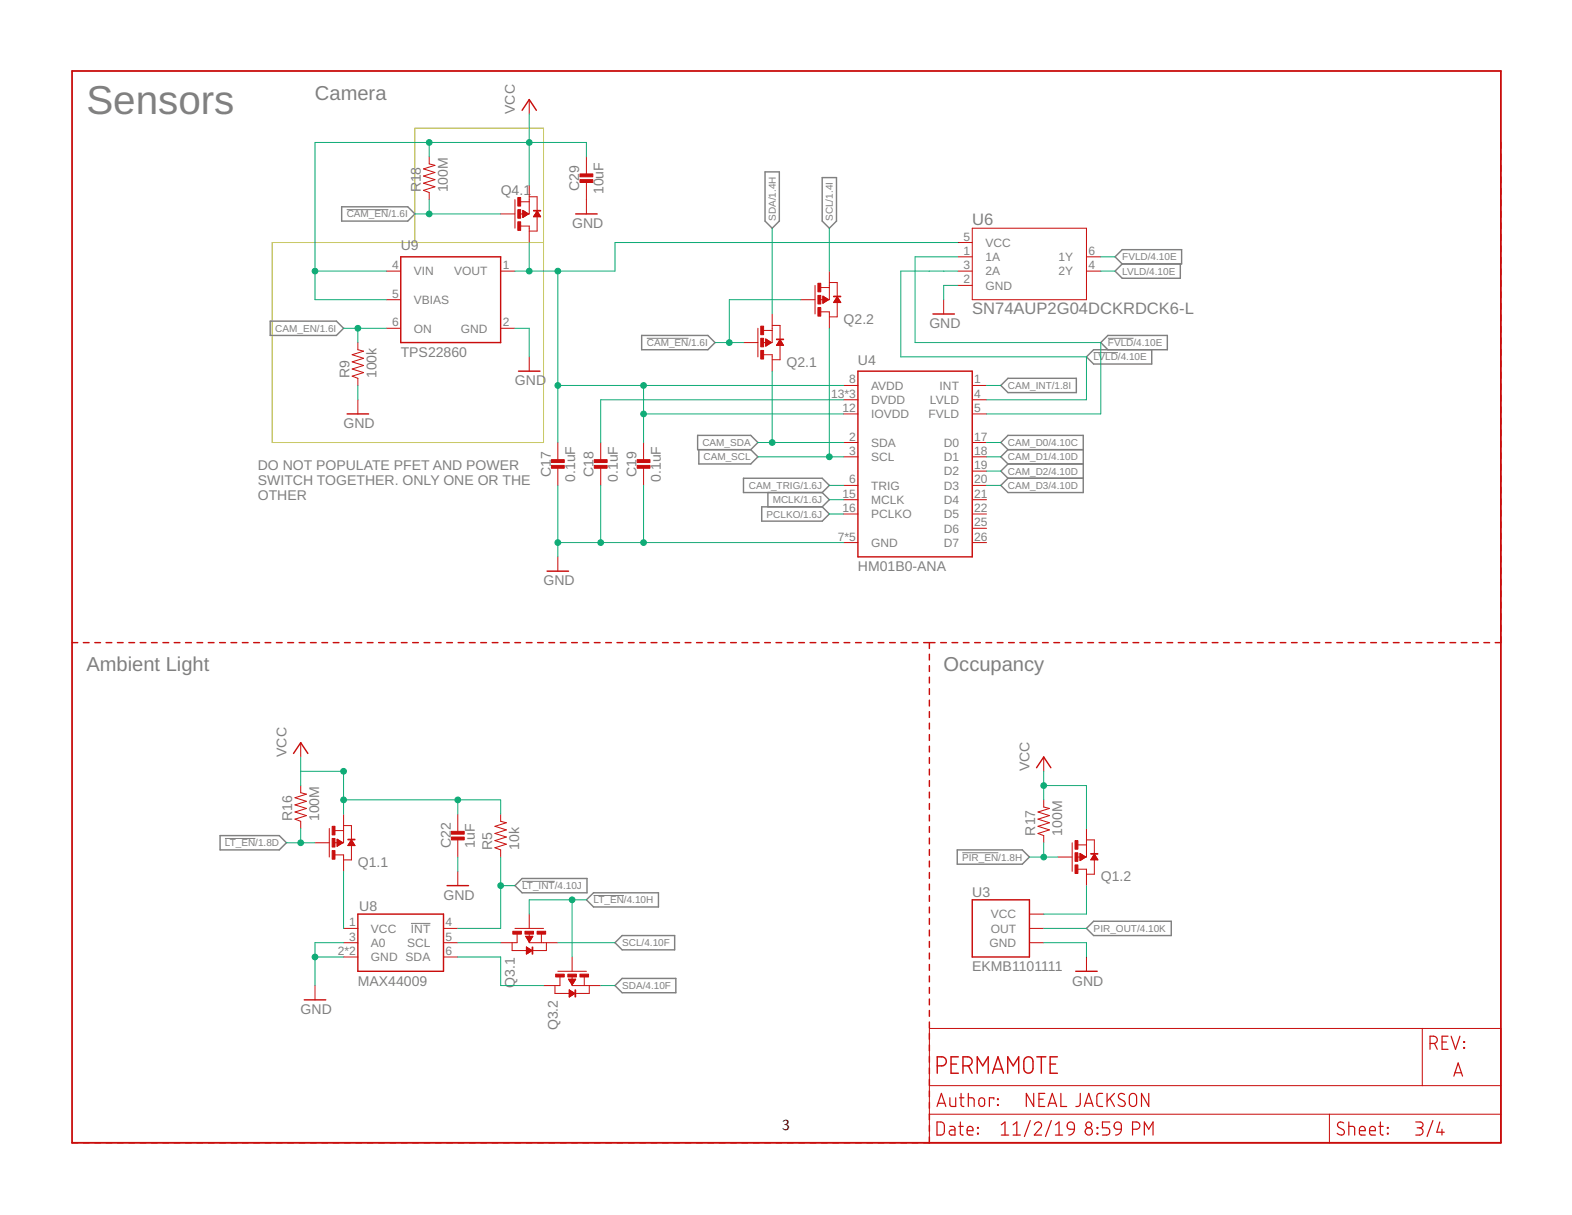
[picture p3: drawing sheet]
<svg xmlns="http://www.w3.org/2000/svg" width="279mm" height="216mm" viewBox="0 0 279 216" stroke-linecap="round" stroke-linejoin="round" font-family="sans-serif">
<path d="M73.7 43.1v-20.3h22.9v55.8h-48.2v-35.5h48.2" fill="none" stroke="#c8c832" stroke-width=".18"/>
<path d="M61.6 37.3h7.4M115 60.1h7.4M194.4 62.7h4.3M196.9 60.1h4.6M40 149h5.4M92.8 156.6h5.8M105.5 159.1h5.4M171 151.5h6.4M73 164.1h3.5" fill="none" stroke="#808080" stroke-width=".18"/>
<g fill="none" stroke="#808080" stroke-width=".25">
<path d="M60.7 36.7h11.8l1.2 1.3-1.2 1.3h-11.8zM136 30.5h2.5v8.8l-1.3 1.3-1.2-1.3zM146.1 31.6h2.6v7.7l-1.3 1.3-1.3-1.3zM48 57.1h11.8l1.3 1.2-1.3 1.3h-11.8zM114 59.6h11.8l1.3 1.3-1.3 1.2h-11.8zM198.2 45.6l1.3-1.2h10.5v2.5h-10.5zM199.5 46.9l-1.3 1.3 1.3 1.2h10.3v-2.5M124 77.4h9.4l1.3 1.2-1.3 1.3h-9.4zM124.2 79.9v2.5h9.2l1.3-1.2-1.3-1.3M177.9 68.5l1.3-1.3h12.1v2.6h-12.1zM179.2 79.9h13.3M179.2 79.9l-1.3-1.3 1.3-1.2h13.3v10.1h-13.3l-1.3-1.2 1.3-1.3"/>
<path d="M179.2 79.9l-1.3 1.3 1.3 1.2M196.9 62.1l-1.3-1.2 1.3-1.3h10.6v2.5h-13.1l-1.3 1.3 1.3 1.3h10.3v-2.6M132.1 85h14l1.3 1.3-1.3 1.2h-14zM135.4 90.1h10.7l1.3 1.2-1.3 1.3h-10.7zM136.5 87.5v2.6M146.1 87.5l1.3 1.3-1.3 1.3M179.2 85h13.3M179.2 82.4h13.3M179.2 82.4l-1.3 1.3 1.3 1.3M39.1 148.5h10.5l1.3 1.3-1.3 1.2h-10.5zM91.5 157.4l1.3-1.3h11.5v2.5h-11.5zM104.2 159.9l1.3-1.3h11.5v2.6h-11.5z"/>
<path d="M170.1 151h11.6l1.3 1.3-1.3 1.3h-11.6zM109.3 167.5l1.3-1.3h9.3v2.6h-9.3zM109.3 175.1l1.3-1.2h9.5v2.5h-9.5zM193.1 165l1.3-1.3h13.8v2.5h-13.8z"/>
</g>
<g fill="none" stroke="#c90d0c" stroke-width=".25">
<path d="M92.8 19.6l1.3-1.9 1.2 1.9M102.3 38h3.8M266.8 25.3v1.1M266.8 27.4v1M266.8 29.4v1M266.8 31.5v1M266.8 33.5v1M266.8 35.5v1.1M266.8 37.6v1M266.8 39.6v1.1M71.2 45.6h17.8v15.3h-17.8zM165.8 55.8h3.8"/>
<path d="M266.8 41.7v1M266.8 43.7v1M266.8 45.7v1.1M266.8 47.8v1M266.8 49.8v1.1M266.8 51.9v1M266.8 53.9v1M266.8 56v1M266.8 58v1M61.7 73.6h3.8M92.2 66h3.8M152.5 66h20.3v33h-20.3z"/>
<path d="M266.8 60v1.1M266.8 62.1v1M266.8 64.1v1.1M266.8 66.2v1M266.8 68.2v1.1M266.8 70.3v1M266.8 72.3v1M266.8 74.3v1.1M266.8 76.4v1M266.8 78.4v1.1M266.8 80.5v1M266.8 82.5v1"/>
<path d="M266.8 84.6v1M266.8 86.6v1M266.8 88.6v1.1M266.8 90.7v1M266.8 92.7v1.1M266.8 94.8v1M266.8 96.8v1.1M266.8 98.8v1.1M12.8 114.2h1M14.8 114.2h1M16.8 114.2h1.1M18.9 114.2h1"/>
<path d="M20.9 114.2h1M22.9 114.2h1M24.9 114.2h1M26.9 114.2h1M29 114.2h1M31 114.2h1M33 114.2h1M35 114.2h1M37 114.2h1M39 114.2h1.1M41.1 114.2h1M43.1 114.2h1"/>
<path d="M45.1 114.2h1M47.1 114.2h1M49.1 114.2h1M51.1 114.2h1.1M53.2 114.2h1M55.2 114.2h1M57.2 114.2h1M59.2 114.2h1M61.2 114.2h1.1M63.3 114.2h1M65.3 114.2h1M67.3 114.2h1"/>
<path d="M69.3 114.2h1M71.3 114.2h1M73.3 114.2h1.1M75.4 114.2h1M77.4 114.2h1M79.4 114.2h1M81.4 114.2h1M83.4 114.2h1.1M85.4 114.2h1.1M87.5 114.2h1M89.5 114.2h1M91.5 114.2h1"/>
<path d="M93.5 114.2h1.1M95.5 114.2h1.1M97.2 101.5h3.8M97.6 114.2h1M99.6 114.2h1M101.6 114.2h1M103.6 114.2h1M105.6 114.2h1.1M107.7 114.2h1M109.7 114.2h1M111.7 114.2h1M113.7 114.2h1"/>
<path d="M115.7 114.2h1.1M117.8 114.2h1M119.8 114.2h1M121.8 114.2h1M123.8 114.2h1M125.8 114.2h1M127.8 114.2h1.1M129.9 114.2h1M131.9 114.2h1M133.9 114.2h1M135.9 114.2h1M137.9 114.2h1"/>
<path d="M139.9 114.2h1.1M142 114.2h1M144 114.2h1M146 114.2h1M148 114.2h1M150 114.2h1M152.1 114.2h1M154.1 114.2h1M156.1 114.2h1M158.1 114.2h1M160.1 114.2h1M162.1 114.2h1.1"/>
<path d="M164.2 114.2h2M165.2 114.2v1M165.2 116.2v1.1M165.2 118.3v1M167.2 114.2h1M169.2 114.2h1M171.2 114.2h1M173.2 114.2h1M175.2 114.2h1.1M177.2 114.2h1.1M179.3 114.2h1M181.3 114.2h1"/>
<path d="M183.3 114.2h1M185.3 114.2h1M187.3 114.2h1M189.3 114.2h1M191.3 114.2h1M193.3 114.2h1.1M195.3 114.2h1.1M197.4 114.2h1M199.4 114.2h1M201.4 114.2h1M203.4 114.2h1M205.4 114.2h1"/>
<path d="M207.4 114.2h1M209.4 114.2h1M211.4 114.2h1M213.4 114.2h1.1M215.5 114.2h1M217.5 114.2h1M219.5 114.2h1M221.5 114.2h1M223.5 114.2h1M225.5 114.2h1M227.5 114.2h1M229.6 114.2h.9"/>
<path d="M231.6 114.2h1M233.6 114.2h1M235.6 114.2h1M237.6 114.2h1M239.6 114.2h1M241.6 114.2h1M243.6 114.2h1M245.6 114.2h1.1M247.6 114.2h1.1M249.7 114.2h1M251.7 114.2h1M253.7 114.2h1"/>
<path d="M255.7 114.2h1M257.7 114.2h1M259.7 114.2h1M261.7 114.2h1M263.7 114.2h1.1M266.8 100.9v1M266.8 102.9v1.1M266.8 105v1M266.8 107v1.1M266.8 109.1v1M266.8 111.1v1.1M266.8 113.2v1h-1.1"/>
<path d="M52.2 133.9l1.2-1.9 1.3 1.9M165.2 120.3v1.1M165.2 122.4v1M165.2 124.4v1.1M165.2 126.4v1.1M165.2 128.5v1M165.2 130.5v1.1M165.2 132.6v1M165.2 134.6v1.1M165.2 136.7v1M165.2 138.7v1M184.2 136.4l1.3-1.9 1.3 1.9"/>
<path d="M79.5 157.4h3.8M165.2 140.8v1M165.2 142.8v1M165.2 144.8v1.1M165.2 146.9v1M165.2 148.9v1.1M165.2 151v1M165.2 153v1.1M165.2 155v1.1M165.2 157.1v1M165.2 159.1v1.1M172.8 159.9h10.2v10.2h-10.2z"/>
<path d="M54.1 177.7h3.8M63.6 162.4h15.2v10.2h-15.2zM165.2 161.2v1M165.2 163.2v1.1M165.2 165.3v1M165.2 167.3v1M165.2 169.4v1M165.2 171.4v1M165.2 173.4v1.1M165.2 175.5v1M165.2 177.5v1.1M165.2 179.6v1"/>
<path d="M191.2 172.6h3.8M165.2 181.6v1M165.2 183.6v1.1M165.2 185.7v1M165.2 187.7v1.1M165.2 189.8v1M165.2 191.8v1M165.2 193.9v1M165.2 195.9v1M165.2 198v1M165.2 200v1M166.6 189.4h.8a.8 .8 0 0 0 .8-.8 .8 .8 0 0 0-.8-.8h-.8v2.9"/>
<path d="M169 189.1h1M170.3 187.8h-1.3v2.9h1.3M171.2 189.4h.8a.8 .8 0 0 0 .8-.8 .8 .8 0 0 0-.8-.8h-.8v2.9M172.1 189.4l.7 1.3M173.7 190.7v-2.9l1 1.6 .9-1.6v2.9M176.4 190.7l1-2.9 1 2.9M176.7 190h1.4M179.1 190.7v-2.9l1 1.6 1-1.6v2.9M182.1 188.2a.82 .82 0 0 1 .9-.4 .82 .82 0 0 1 .6 .8v1.3a.81 .81 0 0 1-.8 .8 .81 .81 0 0 1-.8-.8v-1.3zM184.3 187.8h1.6M185.1 187.8v2.9M186.6 189.1h1"/>
<path d="M187.9 187.8h-1.3v2.9h1.3M12.8 203.1h1M14.8 203.1h1M16.8 203.1h1.1M18.9 203.1h1M20.9 203.1h1M22.9 203.1h1M24.9 203.1h1M26.9 203.1h1M29 203.1h1M31 203.1h1M33 203.1h1"/>
<path d="M35 203.1h1M37 203.1h1M39 203.1h1.1M41.1 203.1h1M43.1 203.1h1M45.1 203.1h1M47.1 203.1h1M49.1 203.1h1M51.1 203.1h1.1M53.2 203.1h1M55.2 203.1h1M57.2 203.1h1"/>
<path d="M59.2 203.1h1M61.2 203.1h1.1M63.3 203.1h1M65.3 203.1h1M67.3 203.1h1M69.3 203.1h1M71.3 203.1h1M73.3 203.1h1.1M75.4 203.1h1M77.4 203.1h1M79.4 203.1h1M81.4 203.1h1"/>
<path d="M83.4 203.1h1.1M85.4 203.1h1.1M87.5 203.1h1M89.5 203.1h1M91.5 203.1h1M93.5 203.1h1.1M95.5 203.1h1.1M97.6 203.1h1M99.6 203.1h1M101.6 203.1h1M103.6 203.1h1M105.6 203.1h1.1"/>
<path d="M107.7 203.1h1M109.7 203.1h1M111.7 203.1h1M113.7 203.1h1M115.7 203.1h1.1M117.8 203.1h1M119.8 203.1h1M121.8 203.1h1M123.8 203.1h1M125.8 203.1h1M127.8 203.1h1.1M129.9 203.1h1"/>
<path d="M131.9 203.1h1M133.9 203.1h1M135.9 203.1h1M137.9 203.1h1M139.9 203.1h1.1M142 203.1h1M144 203.1h1M146 203.1h1M148 203.1h1M150 203.1h1M152.1 203.1h1M154.1 203.1h1"/>
<path d="M156.1 203.1h1M158.1 203.1h1M160.1 203.1h1M162.1 203.1h1.1M165.2 202v1.1h-1"/>
</g>
<path d="M12.8 12.6h254v190.5h-254z" fill="none" stroke="#c90d0c" stroke-width=".32"/>
<g fill="none" stroke="#c90d0c" stroke-width=".18">
<path d="M94.1 17.7v2.5M76.3 27.9v1.2l1 .3-2 .6 2 .6-2 .7 2 .6-2 .7 2 .6-2 .6 1 .4v1.3M89 38h2.5M91.5 35.5v5.1M92.5 35.9h1.6M92.9 37.4l1 .6-1 .7zM92.9 38.6h.1M92.9 38.6h.2M92.9 38.5h.3M92.9 38.4h.4M92.9 38.4h.5M92.9 38.3h.6"/>
<path d="M92.9 38.2h.7M92.9 38.1h.8M92.9 38.1h1M92.9 38h1M92.9 37.9h.9M92.9 37.9h.8M92.9 37.8h.7M92.9 37.7h.6M92.9 37.7h.5M92.9 37.6h.4M92.9 37.5h.3M92.9 37.4h.1"/>
<path d="M94.1 32.9v5.1h-1.7M94.1 35h1.4v2.5M94.8 38.5h1.3M94.9 38.4h1.1M95 38.3h.9M95 38.2h.9M95.1 38.1h.8M95.1 38.1h.7M95.2 38h.6M95.2 37.9h.5M95.3 37.8h.4M95.3 37.7h.3"/>
<path d="M95.4 37.7h.2M95.4 37.6h.1M95.5 38.4v2.7h-1.4M95.5 37.5h.1M95.5 37.5l.6 1h-1.3zM104.2 27.9v3M104.2 32.2v5.8M68.7 53.3h2.5M68.7 48.2h2.5M68.7 58.3h2.5M89 48.2h2.5M89 58.3h2.5"/>
<path d="M92.5 40.2h1.6v2.9M134.7 58.3v5.1M135.7 58.7h1.5M137.2 55.8v5.1h-1.6M137.2 57.8h1.4v2.6M142.3 53.3h2.6M144.9 50.7v5.1M145.9 51.1h1.5M145.9 55.4h1.5v2.9M146.3 52.6l1 .7-1 .6zM146.3 53.8h.1M146.3 53.7h.2"/>
<path d="M146.3 53.6h.3M146.3 53.6h.4M146.3 53.5h.6M146.3 53.4h.7M146.3 53.4h.8M146.3 53.2h.9M146.3 53.1h.8M146.3 53.1h.7M146.3 53h.6M146.3 52.9h.5M146.3 52.9h.4M146.3 52.8h.3"/>
<path d="M146.3 52.7h.2M146.3 52.7h.1M147.4 48.2v5.1h-1.6M147.4 50.2h1.4v2.5M148.2 53.7h1.2M148.2 53.6h1.2M148.3 53.6h1M148.3 53.5h1M148.4 53.4h.8M148.5 53.3h.6M148.5 53.2h.6M148.5 53.1h.6"/>
<path d="M148.6 53.1h.4M148.6 53h.4M148.7 52.9h.2M148.8 52.8h.1M148.8 53.6v2.7h-1.4M148.8 52.7l.6 1.1h-1.2zM167.7 53.3v2.5M170.3 45.6h2.5M170.3 50.7h2.5M170.3 48.2h2.5M170.3 43.1h2.5M172.8 40.6h20.3v12.7h-20.3z"/>
<path d="M193.1 45.6h2.5M193.1 48.2h2.5M63.6 60.9v1.2l1 .3-2 .6 2 .7-2 .6 2 .6-2 .7 2 .6-2 .6 1 .4v1.3M63.6 71v2.6M94.1 63.4v2.6M99.1 78.6v3.1M106.8 78.6v3.1M114.4 78.6v3.1M132.2 60.9h2.5M135.7 63h1.5v3M136.1 60.2l1 .7-1 .6zM136.1 61.5h.1"/>
<path d="M136.1 61.4h.2M136.1 61.3h.3M136.1 61.3h.4M136.1 61.2h.5M136.1 61.1h.6M136.1 61h.7M136.1 61h.8M136.1 60.8h1M136.1 60.8h.8M136.1 60.7h.7M136.1 60.6h.6M136.1 60.6h.5"/>
<path d="M136.1 60.5h.4M136.1 60.4h.3M136.1 60.3h.2M136.1 60.3h.1M138 61.3h1.2M138.1 61.3h1.1M138.1 61.2h1M138.2 61.1h.9M138.2 61h.9M138.3 61h.7M138.3 60.9h.7M138.3 60.8h.6"/>
<path d="M138.4 60.8h.5M138.4 60.7h.5M138.5 60.6h.3M138.6 60.5h.1M138.6 60.4h.1M138.6 61.3v2.6h-1.4M138.6 60.4l.7 1h-1.3zM149.9 68.5h2.6M149.9 78.6h2.6M149.9 71h2.6M149.9 73.6h2.6M172.8 68.5h2.5"/>
<path d="M172.8 78.6h2.5M172.8 71h2.5M172.8 73.6h2.5M99.1 83v3.3M99.1 99v2.5M106.8 83v3.3M114.4 83v3.3M149.9 81.2h2.6M149.9 86.3h2.6M149.9 96.4h2.6M149.9 88.8h2.6M149.9 91.3h2.6"/>
<path d="M172.8 81.2h2.5M172.8 86.3h2.5M172.8 96.4h2.5M172.8 88.8h2.5M172.8 91.3h2.5M172.8 83.7h2.5M172.8 93.9h2.5M53.4 139.6v1.3l1.1 .2-2.1 .7 2.1 .6-2.1 .6 2.1 .7-2.1 .6 2.1 .6-2.1 .7 1 .3v1.3M53.4 132v2.5M185.5 134.5v2.6M56 149.8h2.5M58.5 147.2v5.1"/>
<path d="M59.5 147.6h1.6M59.5 151.9h1.6v2.9M59.9 149.1l1 .7-1 .6zM59.9 150.3h.1M59.9 150.3h.2M59.9 150.2h.3M59.9 150.1h.4M59.9 150.1h.5M59.9 150h.6M59.9 149.9h.7M59.9 149.9h.8M59.9 149.8h1"/>
<path d="M59.9 149.6h.9M59.9 149.6h.8M59.9 149.5h.7M59.9 149.4h.6M59.9 149.4h.4M59.9 149.3h.3M59.9 149.2h.2M59.9 149.2h.1M61.1 144.7v5.1h-1.7M61.1 146.7h1.4v2.5M61.8 150.2h1.3M61.9 150.1h1.1"/>
<path d="M62 150h.9M62 149.9h.9M62.1 149.9h.7M62.1 149.8h.7M62.1 149.7h.7M62.2 149.6h.5M62.3 149.5h.3M62.3 149.4h.3M62.4 149.4h.1M62.4 149.3h.1M62.5 150.1v2.7h-1.4M62.5 149.2l.6 1.1h-1.3z"/>
<path d="M81.4 144.7v3M81.4 149v3.3M81.4 154.8v2.6M89 144.7v1.2l1 .3-2 .6 2 .7-2 .6 2 .6-2 .7 2 .6-2 .6 1 .4v1.3M185.5 142.1v1.3l1 .3-2 .6 2 .6-2 .7 2 .6-2 .6 2 .7-2 .6 1 .4v1.3M188 152.3h2.6M190.6 149.8v5M191.6 154.5h1.5v2.9M191.6 150.1h1.5M192 152.8h.2M192 151.7l1 .6-1 .6zM192 152.9h.1"/>
<path d="M192 152.7h.3M192 152.7h.4M192 152.6h.5M192 152.5h.6M192 152.4h.7M192 152.4h.8M192 152.3h1M192 152.2h.9M192 152.2h.8M192 152.1h.7M192 152h.6M192 152h.5"/>
<path d="M192 151.9h.4M192 151.8h.2M192 151.7h.1M193.1 147.2v5.1h-1.6M193.1 149.2h1.4v2.6M193.9 152.7h1.2M194 152.7h1.1M194 152.6h1M194.1 152.5h.9M194.1 152.4h.8M194.2 152.3h.6M194.2 152.2h.6"/>
<path d="M194.3 152.2h.5M194.3 152.1h.4M194.4 152h.3M194.4 152h.2M194.4 151.9h.2M194.5 151.8h.1M194.5 151.8l.6 1h-1.2zM194.5 152.7v2.6h-1.4M56 175.1v2.6M61.1 165h2.5M61.1 170.1h2.5M61.1 167.5h2.5"/>
<path d="M78.8 165h2.6M78.8 170.1h2.6M78.8 167.5h2.6M91 167.5v1.4h2.7M91.5 165h5.1M91.9 166v1.5h-2.9M93.4 166.4h1.3l-.6 1zM93.5 166.4h1.2M93.5 166.5h1.1M93.5 166.6h1.1M93.6 168.3l1 .6-1 .6zM93.6 169.5h.1"/>
<path d="M93.6 169.4h.2M93.6 169.4h.3M93.6 169.3h.4M93.6 169.2h.5M93.6 169.1h.6M93.6 169.1h.7M93.6 169h.8M93.6 168.9h1M93.6 168.9h.9M93.6 168.8h.8M93.6 168.7h.7M93.6 168.7h.5"/>
<path d="M93.6 168.6h.4M93.6 168.5h.3M93.6 168.4h.2M93.6 168.4h.1M93.6 168.3h.1M93.6 166.6h1M93.6 166.7h.9M93.7 166.8h.8M93.7 166.8h.7M93.8 166.9h.6M93.8 167h.5M93.9 167h.4"/>
<path d="M93.9 167.1h.4M93.9 167.2h.3M94 167.3h.2M94 167.3h.1M94.1 165.9v1.6h5M94.1 162.4v2.6M94.1 167.4h.1M96.2 166v1.5M97.1 167.5v1.4h-2.5M98.6 175.1v1.4h6.1v-1.4M99.1 172.6h5.1M99.5 173.6v1.5h-2.9"/>
<path d="M101 174h1.3l-.6 1zM101.1 174h1.2M101.1 174.1h1.2M101.2 174.2h1M101.2 175.9l1 .6-1 .7M101.2 175.9v1.3M101.2 177.2h.1M101.2 177.1h.1M101.2 177h.2M101.2 177h.3M101.2 176.9h.4M101.2 176.8h.5"/>
<path d="M101.2 176.7h.7M101.2 176.7h.8M101.2 176.6h.9M101.2 176.5h.9M101.2 176.4h.8M101.2 176.3h.7M101.2 176.3h.5M101.2 176.2h.4M101.2 176.1h.3M101.2 176h.2M101.2 176h.1M101.2 175.9h.1"/>
<path d="M101.2 174.3h.9M101.3 174.4h.8M101.3 174.4h.7M101.4 174.5h.6M101.4 174.6h.6M101.5 174.6h.4M101.5 174.7h.4M101.6 174.8h.2M101.6 174.9h.2M101.6 174.9h.1M101.7 170.1v2.5M101.7 173.5v1.6h5.1"/>
<path d="M101.7 175h.1M103.8 173.6v1.5M183 165h2.5M183 167.5h2.5M183 162.4h2.5M193.1 170.1v2.5M165.2 182.8h101.6v20.3h-101.6zM165.2 198h101.6M165.2 192.9h101.6M236.3 198v5.1M252.8 182.8v10.1"/>
</g>
<g fill="none" stroke="#c90d0c" stroke-width=".21">
<path d="M166.5 199.4h.9l.4 .4 .1 1.3-.2 .3-.3 .3h-.9zM166.5 196.6l.8-2.3 .8 2.3M166.8 196h1.1M168.8 195.1v1.3l.4 .2h.7v-1.5M170.5 195.1h.8M170.7 199.4v2.1l.2 .2h.3M170.8 194.3v2.1l.2 .2h.3M172.1 195.1l.9 .1 .1 .3v1.1M172.1 194.3v2.3M174.1 195.2l.5-.1a.47 .47 0 0 1 .4 .5v.5a.52 .52 0 0 1-.5 .5 .52 .52 0 0 1-.5-.5zM176.6 195.3v-.2h-.7v1.5M177.3 195.3h.1v.1h-.1z"/>
<path d="M177.3 196.3h.1v.1h-.1zM178 199.9l.6-.5v2.3M180.1 199.9l.6-.5v2.3M183.1 199.1l-1 2.9M183.7 194.3v2.3l-1.3-2.3v2.3M183.8 199.9a.64 .64 0 0 1 .9-.5 .64 .64 0 0 1 .2 1l-1.1 1.3h1.3M184.7 195.3h.7M185.7 194.3h-1v2.3h1M186.3 196.6l.7-2.3 .8 2.3M186.5 196h1.1M186.9 199.1l-1.1 2.9M187.6 199.9l.6-.5v2.3"/>
<path d="M188.6 194.3v2.3h1M189.8 199.6a.64 .64 0 0 1 .7-.2 .64 .64 0 0 1 .5 .6v.7h-.8a.62 .62 0 0 1-.4-1.1zM192 194.3v2l-.2 .2-.6 .1M192.7 196.6l.8-2.3 .8 2.3M192.9 196h1.2M196 194.3h-.5a.51 .51 0 0 0-.6 .5l.1 1.5 .3 .3h.7M196.8 194.3v2.3M197.2 199.4h-1.3v1h.8a.66 .66 0 0 1 .5 .7 .66 .66 0 0 1-.5 .6h-.8M197.3 195.2l.8 1.4M198.1 194.3l-1.3 1.4M198.1 199.6a.64 .64 0 0 1 .8-.2 .64 .64 0 0 1 .4 .6v.7h-.8a.62 .62 0 0 1-.5-.4 .62 .62 0 0 1 .1-.7zM199.9 194.5a.58 .58 0 0 0-.9-.1 .58 .58 0 0 0 0 .9l.7 .3a.59 .59 0 0 1 .1 .9 .59 .59 0 0 1-.9 0l-.2-.2"/>
<path d="M200.9 194.6a.64 .64 0 0 1 .7-.3 .64 .64 0 0 1 .4 .6v1.1a.65 .65 0 0 1-.6 .6 .65 .65 0 0 1-.7-.6v-1.1zM204.2 194.3v2.3l-1.3-2.3v2.3M238.8 199.6a.58 .58 0 0 0-.9-.1 .58 .58 0 0 0 .1 .8l.7 .4a.54 .54 0 0 1 .2 .8 .54 .54 0 0 1-.8 .2l-.4-.3M239.7 199.4v2.3M245.3 199.4l.1 2.1 .2 .2h.3M251.6 199.4h.8a.52 .52 0 0 1 .5 .5 .52 .52 0 0 1-.5 .5h-.5M254.2 185.4h.6a.65 .65 0 0 0 .7-.6 .65 .65 0 0 0-.7-.7h-.6v2.4M254.7 199.1l-1.1 2.9M255 185.4l.5 1.1M255.9 199.4l-.5 1.8h1.3M256.3 185.2h.8M257.4 184.1h-1.1v2.4h1.1"/>
<path d="M257.9 184.1l.8 2.4 .8-2.4M258.4 191.2l.8-2.3 .7 2.3M258.6 190.6h1.2M260.2 185.1h.1v.1h-.1zM260.2 186.1h.1v.2h-.1zM168.8 200.2h.7l.2 .3v1.2h-.6a.46 .46 0 0 1-.4-.5 .46 .46 0 0 1 .4-.4h.6M170.4 200.2h.8M171.9 200.9h1a.54 .54 0 0 0-.3-.7 .54 .54 0 0 0-.7 .5l.1 .9 .9 .1M173.7 200.3h.2v.2h-.2zM173.7 201.4h.2v.1h-.2zM178 201.7h1.3M180.1 201.7h1.3"/>
<path d="M187.6 201.7h1.3M191 200.7a1.01 1.01 0 0 1-1.1 1M195 201.4h.1v.1h-.1zM195 200.3h.1v.2h-.1zM199.3 200.7a1.01 1.01 0 0 1-1 1M201.3 200.7h.7a.65 .65 0 0 0 .6-.7 .65 .65 0 0 0-.6-.6h-.7v2.3M203.4 201.7v-2.3l.8 1.3 .7-1.3v2.3M239.7 200.2l1 .1 .1 1.4M241.6 200.9h1.1a.54 .54 0 0 0-.4-.7 .54 .54 0 0 0-.7 .5l.1 .9 1 .1M243.4 200.9h1.1a.54 .54 0 0 0-.4-.7 .54 .54 0 0 0-.7 .5l.1 .9 1 .1M245.1 200.2h.8M246.6 201.4h.1v.1h-.1z"/>
<path d="M246.6 200.3h.1v.2h-.1zM252.3 200.4a.65 .65 0 0 1 .6 .7 .65 .65 0 0 1-.6 .6h-.7M256.3 200.7v1"/>
<circle cx="193.5" cy="199.9" r=".52"/>
<circle cx="193.5" cy="201" r=".65"/>
</g>
<g fill="#c90d0c" stroke="#c90d0c" stroke-width=".18">
<path d="M80.2 147.7h2.3v.5h-2.3z"/>
<path d="M80.2 148.7h2.3v.5h-2.3z"/>
<path d="M91.1 165.5h1.6v.5h-1.6z"/>
<path d="M93.3 165.5h1.5v.5h-1.5z"/>
<path d="M95.5 165.5h1.5v.5h-1.5z"/>
<path d="M94.6 168.3h.1v1.2h-.1z"/>
<path d="M98.8 173.1h1.5v.5h-1.5z"/>
<path d="M100.9 173.1h1.5v.5h-1.5z"/>
<path d="M103.1 173.1h1.5v.5h-1.5z"/>
<path d="M102.2 175.9h.1v1.3h-.1z"/>
<path d="M59 151.2h.5v1.5h-.5z"/>
<path d="M59 149h.5v1.5h-.5z"/>
<path d="M59 146.8h.5v1.6h-.5z"/>
<path d="M61.8 149.1h1.3v.1h-1.3z"/>
<path d="M191.1 153.7h.5v1.5h-.5z"/>
<path d="M191.1 151.5h.5v1.6h-.5z"/>
<path d="M191.1 149.4h.5v1.5h-.5z"/>
<path d="M193.9 151.7h1.2v.1h-1.2z"/>
<path d="M98 81.7h2.3v.5h-2.3z"/>
<path d="M98 82.7h2.3v.5h-2.3z"/>
<path d="M105.6 81.7h2.3v.5h-2.3z"/>
<path d="M105.6 82.7h2.3v.5h-2.3z"/>
<path d="M113.2 81.7h2.3v.5h-2.3z"/>
<path d="M113.2 82.7h2.3v.5h-2.3z"/>
<path d="M135.2 62.3h.5v1.5h-.5z"/>
<path d="M135.2 60.1h.5v1.5h-.5z"/>
<path d="M135.2 58h.5v1.5h-.5z"/>
<path d="M138 60.2h1.3v.2h-1.3z"/>
<path d="M145.4 54.7h.5v1.5h-.5z"/>
<path d="M145.4 52.5h.5v1.5h-.5z"/>
<path d="M145.4 50.3h.5v1.6h-.5z"/>
<path d="M148.2 52.6h1.2v.1h-1.2z"/>
<path d="M92 39.4h.5v1.5h-.5z"/>
<path d="M92 37.3h.5v1.5h-.5z"/>
<path d="M92 35.1h.5v1.5h-.5z"/>
<path d="M94.8 37.4h1.3v.1h-1.3z"/>
<path d="M103.1 30.9h2.3v.5h-2.3z"/>
<path d="M103.1 31.9h2.3v.5h-2.3z"/>
</g>
<g fill="none" stroke="#0dab76" stroke-width=".18">
<path d="M73.7 38h15.3M76.3 25.3v2.6M76.3 35.5v2.5M94.1 20.2v12.7M104.2 27.9v-2.6h-48.2v28h12.7M56 48.2h12.7M61.1 58.3h7.6M63.6 58.3v2.6M91.5 58.3h2.6v5.1M94.1 43.1v5.1M99.1 48.2v30.4M137.2 40.6v15.2"/>
<path d="M142.3 53.3h-12.7v7.6M147.4 40.6v7.6M147.4 58.3v22.9M170.3 48.2h-10.2v15.2h33v7.6h-17.8M170.3 50.7h-2.6v2.6M170.3 43.1h-61v5.1h-17.8M170.3 45.6h-7.7v15.3h33v12.7h-20.3M195.6 48.2h2.6M195.6 45.6h2.6M63.6 68.5v2.5M99.1 68.5h50.8M114.4 68.5v10.1"/>
<path d="M114.4 73.6h35.5M127.1 60.9h5.1M134.7 78.6h15.2M137.2 66v12.6M149.9 71h-43.1v7.6M175.3 78.6h2.6M175.3 68.5h2.6M99.1 96.4h50.8M99.1 86.3v12.7M106.8 86.3v10.1M114.4 86.3v10.1M134.7 81.2h15.2"/>
<path d="M147.4 86.3h2.5M147.4 88.8h2.5M147.4 91.3h2.5M175.3 86.3h2.6M175.3 81.2h2.6M175.3 83.7h2.6M53.4 134.5v5.1M53.4 137.1h7.7v7.6M185.5 139.6h7.6v7.6M185.5 137.1v5M50.9 149.8h5.1M53.4 147.2v2.6"/>
<path d="M61.1 154.8v10.2M61.1 142.1h27.9v2.6M81.4 142.1v2.6M81.4 152.3v2.5M89 152.3v12.7h-7.6M89 157.4h2.5M101.7 159.9v10.2M104.2 159.9h-10.1v2.5M183 152.3h5M185.5 149.8v2.5M193.1 157.4v5h-7.6M56 170.1h5.1"/>
<path d="M61.1 167.5h-5.1v7.6M81.4 170.1h7.6v5h7.6M81.4 167.5h7.6M99.1 167.5h10.2M106.8 175.1h2.5M185.5 167.5h7.6v2.6M185.5 165h7.6"/>
</g>
<g fill="#0dab76" stroke="#0dab76" stroke-width=".18">
<circle cx="56" cy="170.1" r=".51"/>
<circle cx="99.1" cy="96.4" r=".51"/>
<circle cx="106.8" cy="96.4" r=".51"/>
<circle cx="114.4" cy="96.4" r=".51"/>
<circle cx="61.1" cy="137.1" r=".51"/>
<circle cx="61.1" cy="142.1" r=".51"/>
<circle cx="81.4" cy="142.1" r=".51"/>
<circle cx="185.5" cy="139.6" r=".51"/>
<circle cx="94.1" cy="25.3" r=".51"/>
<circle cx="76.3" cy="25.3" r=".51"/>
<circle cx="56" cy="48.2" r=".51"/>
<circle cx="89" cy="157.4" r=".51"/>
<circle cx="185.5" cy="152.3" r=".51"/>
<circle cx="53.4" cy="149.8" r=".51"/>
<circle cx="101.7" cy="159.9" r=".51"/>
<circle cx="76.3" cy="38" r=".51"/>
<circle cx="129.6" cy="60.9" r=".51"/>
<circle cx="137.2" cy="78.6" r=".51"/>
<circle cx="147.4" cy="81.2" r=".51"/>
<circle cx="99.1" cy="68.5" r=".51"/>
<circle cx="99.1" cy="48.2" r=".51"/>
<circle cx="114.4" cy="73.6" r=".51"/>
<circle cx="114.4" cy="68.5" r=".51"/>
<circle cx="94.1" cy="48.2" r=".51"/>
<circle cx="63.6" cy="58.3" r=".51"/>
</g>
<text font-size="7.2" fill="#808080" x="15.3" y="20.2">Sensors</text>
<g font-size="3.6" fill="#808080">
<text x="56" y="17.7">Camera</text>
<text x="15.3" y="119.3">Ambient Light</text>
<text x="167.7" y="119.3">Occupancy</text>
</g>
<g font-size="2.9" fill="#808080">
<text x="172.8" y="40">U6</text>
<text x="172.8" y="55.8">SN74AUP2G04DCKRDCK6-L</text>
</g>
<text font-size="2.7" x="139" y="200.9">3</text>
<g font-size="2.5" fill="#808080">
<text x="91.5" y="20.2" transform="rotate(-90 91.5 20.2)">VCC</text>
<text x="74.8" y="34.2" transform="rotate(-90 74.8 34.2)">R18</text>
<text x="79.6" y="34.2" transform="rotate(-90 79.6 34.2)">100M</text>
<text x="89" y="34.7">Q4.1</text>
<text x="103" y="34" transform="rotate(-90 103 34)">C29</text>
<text x="107.3" y="34.5" transform="rotate(-90 107.3 34.5)">10uF</text>
<text x="101.7" y="40.6">GND</text>
<text x="71.2" y="44.4">U9</text>
<text x="149.9" y="57.6">Q2.2</text>
<text x="165.2" y="58.3">GND</text>
<text x="71.2" y="63.4">TPS22860</text>
<text x="139.8" y="65.2">Q2.1</text>
<text x="152.5" y="64.9">U4</text>
<text x="62.1" y="67.2" transform="rotate(-90 62.1 67.2)">R9</text>
<text x="66.9" y="67.2" transform="rotate(-90 66.9 67.2)">100k</text>
<text x="91.5" y="68.5">GND</text>
<text x="61.1" y="76.1">GND</text>
<text x="45.8" y="83.5">DO NOT POPULATE PFET AND POWER</text>
<text x="45.8" y="86.1">SWITCH TOGETHER. ONLY ONE OR THE</text>
<text x="45.8" y="88.8">OTHER</text>
<text x="97.9" y="84.7" transform="rotate(-90 97.9 84.7)">C17</text>
<text x="102.2" y="85.6" transform="rotate(-90 102.2 85.6)">0.1uF</text>
<text x="105.5" y="84.7" transform="rotate(-90 105.5 84.7)">C18</text>
<text x="109.8" y="85.6" transform="rotate(-90 109.8 85.6)">0.1uF</text>
<text x="113.1" y="84.7" transform="rotate(-90 113.1 84.7)">C19</text>
<text x="117.4" y="85.6" transform="rotate(-90 117.4 85.6)">0.1uF</text>
<text x="152.5" y="101.5">HM01B0-ANA</text>
<text x="96.6" y="104">GND</text>
<text x="50.9" y="134.5" transform="rotate(-90 50.9 134.5)">VCC</text>
<text x="183" y="137" transform="rotate(-90 183 137)">VCC</text>
<text x="51.9" y="145.9" transform="rotate(-90 51.9 145.9)">R16</text>
<text x="56.7" y="145.9" transform="rotate(-90 56.7 145.9)">100M</text>
<text x="184" y="148.5" transform="rotate(-90 184 148.5)">R17</text>
<text x="188.8" y="148.5" transform="rotate(-90 188.8 148.5)">100M</text>
<text x="63.6" y="154.1">Q1.1</text>
<text x="80.1" y="150.8" transform="rotate(-90 80.1 150.8)">C22</text>
<text x="84.4" y="150.6" transform="rotate(-90 84.4 150.6)">1uF</text>
<text x="87.5" y="151" transform="rotate(-90 87.5 151)">R5</text>
<text x="92.3" y="151" transform="rotate(-90 92.3 151)">10k</text>
<text x="63.9" y="161.9">U8</text>
<text x="78.8" y="159.9">GND</text>
<text x="172.8" y="159.4">U3</text>
<text x="195.7" y="156.6">Q1.2</text>
<text x="172.8" y="172.6">EKMB1101111</text>
<text x="63.6" y="175.1">MAX44009</text>
<text x="91.5" y="175.5" transform="rotate(-90 91.5 175.5)">Q3.1</text>
<text x="190.6" y="175.1">GND</text>
<text x="53.4" y="180.2">GND</text>
<text x="99.2" y="183.1" transform="rotate(-90 99.2 183.1)">Q3.2</text>
</g>
<g font-size="2.1" fill="#808080">
<text x="69.7" y="47.8">4</text>
<text x="89.3" y="47.8">1</text>
<text x="171.3" y="45.3">1</text>
<text x="171.3" y="47.8">3</text>
<text x="171.3" y="42.7">5</text>
<text x="175.1" y="46.4">1A</text>
<text x="175.1" y="43.9">VCC</text>
<text x="188.2" y="46.4">1Y</text>
<text x="193.5" y="47.8">4</text>
<text x="193.5" y="45.3">6</text>
<text x="69.7" y="52.9">5</text>
<text x="73.6" y="48.9">VIN</text>
<text x="80.7" y="48.9">VOUT</text>
<text x="171.3" y="50.4">2</text>
<text x="175.1" y="51.5">GND</text>
<text x="175.1" y="48.9">2A</text>
<text x="188.2" y="48.9">2Y</text>
<text x="69.7" y="58">6</text>
<text x="73.6" y="59.1">ON</text>
<text x="73.6" y="54">VBIAS</text>
<text x="81.9" y="59.1">GND</text>
<text x="89.3" y="58">2</text>
<text x="147.7" y="70.7">13*3</text>
<text x="150.9" y="68.1">8</text>
<text x="154.8" y="69.2">AVDD</text>
<text x="154.8" y="71.8">DVDD</text>
<text x="165.3" y="71.8">LVLD</text>
<text x="167" y="69.2">INT</text>
<text x="173.2" y="68.1">1</text>
<text x="173.2" y="70.7">4</text>
<text x="149.8" y="73.2">12</text>
<text x="154.8" y="74.3">IOVDD</text>
<text x="165" y="74.3">FVLD</text>
<text x="173.2" y="73.2">5</text>
<text x="150.9" y="78.3">2</text>
<text x="150.9" y="80.8">3</text>
<text x="154.8" y="79.4">SDA</text>
<text x="154.8" y="81.9">SCL</text>
<text x="167.7" y="79.4">D0</text>
<text x="167.7" y="81.9">D1</text>
<text x="173.2" y="78.3">17</text>
<text x="173.2" y="80.8">18</text>
<text x="173.2" y="83.4">19</text>
<text x="149.8" y="88.4">15</text>
<text x="150.9" y="85.9">6</text>
<text x="154.8" y="87">TRIG</text>
<text x="154.8" y="89.6">MCLK</text>
<text x="167.7" y="84.5">D2</text>
<text x="167.7" y="87">D3</text>
<text x="167.7" y="89.6">D4</text>
<text x="173.2" y="85.9">20</text>
<text x="173.2" y="88.4">21</text>
<text x="149.8" y="91">16</text>
<text x="154.8" y="92.1">PCLKO</text>
<text x="167.7" y="92.1">D5</text>
<text x="167.7" y="94.6">D6</text>
<text x="173.2" y="91">22</text>
<text x="173.2" y="93.5">25</text>
<text x="148.9" y="96.1">7*5</text>
<text x="154.8" y="97.2">GND</text>
<text x="167.7" y="97.2">D7</text>
<text x="173.2" y="96.1">26</text>
<text x="62.1" y="164.6">1</text>
<text x="62.1" y="167.2">3</text>
<text x="65.9" y="165.7">VCC</text>
<text x="73" y="165.7">INT</text>
<text x="79.2" y="164.6">4</text>
<text x="79.2" y="167.2">5</text>
<text x="176.1" y="163.2">VCC</text>
<text x="176.1" y="165.7">OUT</text>
<text x="60" y="169.7">2*2</text>
<text x="65.9" y="170.8">GND SDA</text>
<text x="65.9" y="168.3">A0</text>
<text x="72.3" y="168.3">SCL</text>
<text x="79.2" y="169.7">6</text>
<text x="175.9" y="168.3">GND</text>
</g>
<g font-size="1.8" fill="#808080">
<text x="61.6" y="38.6">CAM_EN/1.6I</text>
<text x="137.9" y="39.3" transform="rotate(-90 137.9 39.3)">SDA/1.4H</text>
<text x="148" y="39.3" transform="rotate(-90 148 39.3)">SCL/1.4I</text>
<text x="199.5" y="46.3">FVLD/4.10E</text>
<text x="199.5" y="48.8">LVLD/4.10E</text>
<text x="48.9" y="59">CAM_EN/1.6I</text>
<text x="115" y="61.5">CAM_EN/1.6I</text>
<text x="194.4" y="64">LVLD/4.10E</text>
<text x="196.9" y="61.5">FVLD/4.10E</text>
<text x="179.1" y="69.1">CAM_INT/1.8I</text>
<text x="124.8" y="79.3">CAM_SDA</text>
<text x="125" y="81.8">CAM_SCL</text>
<text x="179.1" y="79.3">CAM_D0/4.10C</text>
<text x="179.1" y="81.8">CAM_D1/4.10D</text>
<text x="133.1" y="86.9">CAM_TRIG/1.6J</text>
<text x="137.3" y="89.4">MCLK/1.6J</text>
<text x="179.1" y="84.4">CAM_D2/4.10D</text>
<text x="179.1" y="86.9">CAM_D3/4.10D</text>
<text x="136.2" y="92">PCLKO/1.6J</text>
<text x="40" y="150.4">LT_EN/1.8D</text>
<text x="171" y="152.9">PIR_EN/1.8H</text>
<text x="92.8" y="158">LT_INT/4.10J</text>
<text x="105.5" y="160.5">LT_EN/4.10H</text>
<text x="194.4" y="165.6">PIR_OUT/4.10K</text>
<text x="110.6" y="168.2">SCL/4.10F</text>
<text x="110.6" y="175.8">SDA/4.10F</text>
</g>
</svg>
